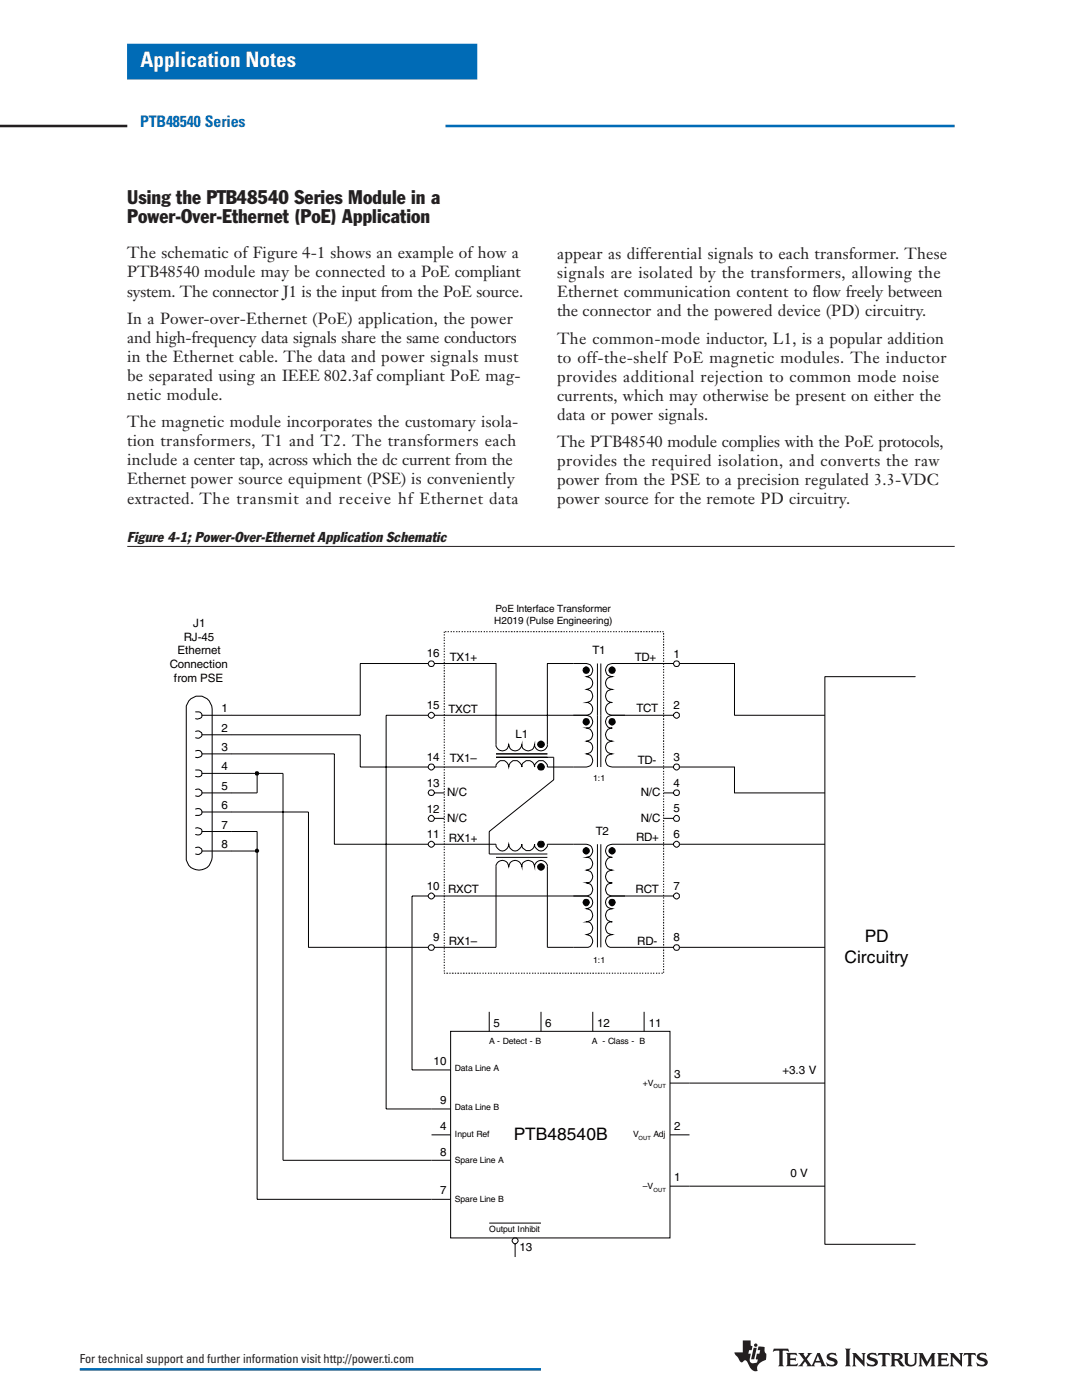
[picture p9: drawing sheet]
<svg xmlns="http://www.w3.org/2000/svg" width="216mm" height="279mm" viewBox="0 0 216 279" stroke-linecap="round" stroke-linejoin="round" font-family="sans-serif">
<path d="M25.6 8.9h69.5v6.8h-69.5z" fill-rule="evenodd" fill="#006bb6" stroke="#006bb6" stroke-width=".34"/>
<path d="M0 25.1h25.4" fill="none" stroke="#231f20" stroke-width=".51"/>
<path d="M88.9 25.1h101.6" fill="none" stroke="#006bb6" stroke-width=".51"/>
<g fill="#231f20">
<path d="M148.2 267.5h1.6v1l.4 .2-.2 .7h-.5l-.2 .8h.5l-.2 .8a.81 .81 0 0 0 .3 1 .81 .81 0 0 0 1-.1l.3-.6h-.4l.2-1.1h.5l.2-.8h-.5l.1-.7 1.3 .1v1.1a1.13 1.13 0 0 1 0 1.6 1.8 1.8 0 0 0-1.5 1.9l.1 .2a1.33 1.33 0 0 1-1.8-1.1 .96 .96 0 0 0-.9-1 .5 .5 0 0 1-.7 .3l-1.1-1.5-.2-.4h1.7z" fill-rule="evenodd"/>
<path d="M150.4 269h.6l-.5 2.3h-.6z" fill-rule="evenodd"/>
<path d="M165.3 270.2l.3-.2h1.1l.2 .6-.2-.1a.81 .81 0 0 0-1.2 .1l.4 .3a1.08 1.08 0 0 1 1.2 1.3 1.79 1.79 0 0 1-1.9 .4l-.1 .1-.3-.8 .3 .2a.92 .92 0 0 0 1.4-.1l-.4-.3a1.02 1.02 0 0 1-1.1-1.3z" fill-rule="evenodd"/>
<path d="M156.9 270h2l.1 .6-.4-.3-.9 .1v.7h.9l.2-.2v.7l-.2-.1-.9-.1v.7v.2h.8l.8-.2-.2 .6h-2.2l.2-.5v-1.8z" fill-rule="evenodd"/>
<path d="M154.4 269.2h2.9l.2 .6-.7-.2h-.6v.1v2.5l.2 .5h-1.1l.2-.5v-2.5l-.1-.1h-.5l-.7 .2z" fill-rule="evenodd"/>
<path d="M159.3 270h1.2l-.2 .2 .5 .7 .4-.5-.1-.4h1l-1.1 1.2 .9 1.3 1.2-2.5h.5l.9 2.3 .4 .4h-1.2l.2-.2-.2-.6h-1.1l-.1 .6 .2 .2h-1.8l.2-.2-.5-.8-.5 .8 .2 .2h-1l1.1-1.3zM163.2 270.5l-.4 1.1h.8z" fill-rule="evenodd"/>
<path d="M168.6 269.2h1.2l-.3 .4v2.6l.3 .5h-1.2l.2-.5v-2.6z" fill-rule="evenodd"/>
<path d="M170 270h.8l1.4 1.5v-1l-.3-.5h.8l-.2 .5v2.2l-1.9-1.9v1.5l.3 .4h-.9l.3-.4v-1.9z" fill-rule="evenodd"/>
<path d="M180.3 270h1.1l-.3 .4v1.4a.7 .7 0 0 0 .7 .6 .7 .7 0 0 0 .7-.6v-1.4l-.2-.4h.8l-.2 .2a3 3 0 0 1-.3 2.2 1.28 1.28 0 0 1-2.1-.6v-1.4z" fill-rule="evenodd"/>
<path d="M175.3 270h2.2l.1 .7a.57 .57 0 0 0-.9-.2v1.7l.2 .5h-1.1l.3-.5v-1.8a.77 .77 0 0 0-.9 .3z" fill-rule="evenodd"/>
<path d="M173.3 270.2l.3-.2h1.2l.2 .6-.3-.1a.81 .81 0 0 0-1.2 .1l.5 .3a1.08 1.08 0 0 1 1.1 1.3 1.79 1.79 0 0 1-1.8 .4l-.2 .1-.2-.8 .2 .2a.92 .92 0 0 0 1.5-.1l-.4-.3a1.02 1.02 0 0 1-1.1-1.3z" fill-rule="evenodd"/>
<path d="M183.3 270h.8l.9 1.8 1-1.8h.7l-.2 .5v1.7l.2 .5h-1.1l.3-.5v-1.2l-1.1 1.7-.9-1.8v1.3l.2 .5h-.8l.2-.5v-1.7z" fill-rule="evenodd"/>
<path d="M189.5 270h.7l1.4 1.5v-1l-.2-.5h.8l-.2 .5v2.2l-1.9-1.9v1.5l.2 .4h-.8l.2-.4v-1.9z" fill-rule="evenodd"/>
<path d="M187 270h2.1l.1 .6-.4-.2h-.9l-.1 .7h.9l.2-.2v.7l-.2-.1h-.9v.7l.1 .1 .7 .1 .8-.3-.2 .6h-2.2l.2-.5v-1.8z" fill-rule="evenodd"/>
<path d="M192.4 270h2.2l.1 .7a.57 .57 0 0 0-.9-.2v1.7l.3 .5h-1.1l.2-.5v-1.8a.77 .77 0 0 0-.9 .3z" fill-rule="evenodd"/>
<path d="M195.2 270.2l.4-.2h1.1l.2 .6-.3-.1a.81 .81 0 0 0-1.1 .1l.4 .3a1.08 1.08 0 0 1 1.1 1.3 1.79 1.79 0 0 1-1.8 .4l-.1 .1-.3-.8 .3 .2a.92 .92 0 0 0 1.4-.1l-.4-.3a1.02 1.02 0 0 1-1.1-1.3z" fill-rule="evenodd"/>
<path d="M177.7 270h1.4a.7 .7 0 0 1 1 .5 .7 .7 0 0 1-.7 .9l1.1 1.2a.94 .94 0 0 1-1.3-.8l-.1-.2-.6-.1v.9l.2 .3h-1l.2-.4v-1.8zM178.5 270.4v.8a.66 .66 0 0 0 1-.6l-.2-.2z" fill-rule="evenodd"/>
<circle cx="150.8" cy="268.5" r=".34"/>
</g>
<path d="M15.9 273.3h92" fill="none" stroke="#006bb6" stroke-width=".51"/>
<g fill="none" stroke="#000" stroke-width=".2">
<path d="M85.4 132.4h-13.5v10.3h-25.8M86.7 132.4h12.3v16.2a1.27 1.27 0 0 0 1.2 1.3 1.27 1.27 0 0 0 1.3-1.3 1.31 1.31 0 0 0 1.3 1.3 1.31 1.31 0 0 0 1.3-1.3 1.27 1.27 0 0 0 1.3 1.3 1.27 1.27 0 0 0 1.3-1.3 1.27 1.27 0 0 0 1.2 1.3 1.27 1.27 0 0 0 1.3-1.3v-16.2h7.8a1.31 1.31 0 0 1 1.3 1.3 1.31 1.31 0 0 1-1.3 1.3 1.27 1.27 0 0 1 1.3 1.3 1.27 1.27 0 0 1-1.3 1.3 1.31 1.31 0 0 1 1.3 1.3 1.31 1.31 0 0 1-1.3 1.3 1.27 1.27 0 0 1 1.3 1.3 1.27 1.27 0 0 1-1.3 1.2h-2.6M88.6 126.1v.2M88.6 126.6v.2M88.6 127.2v.2M88.6 127.7v.2M88.6 128.3v.2M88.6 128.8v.2M88.6 129.4v.2M88.6 129.9v.2M88.6 130.5v.2M88.6 131v.2"/>
<path d="M88.6 131.6v.2M88.6 132.1v.2M88.6 132.7v.2M88.6 133.2v.2M88.6 133.7v.3M88.6 134.3v.2M88.6 134.8v.3M88.6 135.4v.2M88.6 135.9v.3M88.6 136.5v.2M88.6 137v.3M88.6 137.6v.2"/>
<path d="M88.6 138.1v.3M88.6 138.7v.2M88.6 139.2v.3M88.6 139.8v.2M88.8 126.1h.3M89.3 126.1h.3M89.9 126.1h.3M90.4 126.1h.3M91 126.1h.3M91.5 126.1h.3M92.1 126.1h.3M92.6 126.1h.3"/>
<path d="M93.2 126.1h.3M93.7 126.1h.3M94.3 126.1h.3M94.8 126.1h.3M95.4 126.1h.3M95.9 126.1h.3M96.5 126.1h.3M97 126.1h.3M97.6 126.1h.3M98.1 126.1h.3M98.7 126.1h.3M99.2 126.1h.3"/>
<path d="M99.8 126.1h.3M100.3 126.1h.3M100.8 126.1h.4M101.4 126.1h.3M101.9 126.1h.4M102.5 126.1h.3M103 126.1h.4M103.6 126.1h.3M104.1 126.1h.4M104.7 126.1h.3M105.2 126.1h.4M105.8 126.1h.3"/>
<path d="M106.3 126.1h.4M106.9 126.1h.3M107.4 126.1h.4M108 126.1h.3M108.5 126.1h.4M109.1 126.1h.3M109.6 126.1h.4M110.2 126.1h.3M110.7 126.1h.4M111.3 126.1h.3M111.8 126.1h.4M112.4 126.1h.3"/>
<path d="M112.9 126.1h.3M113.5 126.1h.3M114 126.1h.3M114.6 126.1h.3M115.1 126.1h.3M115.7 126.1h.3M116.2 126.1h.3M116.8 126.1h.3M117.3 126.1h.3M117.9 126.1h.3M118.4 126.1h.3M119 126.1h.3"/>
<path d="M119.2 132.4v20.7M119.5 126.1h.3M119.9 132.4v20.7M120.1 126.1h.3M120.6 126.1h.3M121.2 126.1h.3M121.8 126.1h.2M122.3 126.1h.3M122.9 126.1h.2M123.4 126.1h.3M124 126.1h.2M124.5 126.1h.3"/>
<path d="M125.1 126.1h.2M125.6 126.1h.3M126.2 126.1h.2M126.7 126.1h.3M127.3 126.1h.2M127.8 126.1h.3M128.4 126.1h.2M128.9 126.1h.3M129.5 126.1h.2M130 126.1h.3M130.6 126.1h.2M131.1 126.1h.3"/>
<path d="M131.7 126.1h.2M132.2 126.1h.2M132.4 126.3v.4M132.4 126.9v.3M132.4 127.4v.4M132.4 128v.3M132.4 128.5v.4M132.4 129.1v.3M132.4 129.6v.3M132.4 130.2v.3M132.4 130.7v.3M132.4 131.3v.3"/>
<path d="M132.4 131.8v.3M132.4 132.4v.3M132.4 132.9v.3M132.4 133.5v.3M132.4 134v.3M132.4 134.6v.3M132.4 135.1v.3M132.4 135.7v.3M132.4 136.2v.3M132.4 136.8v.3M132.4 137.3v.3M132.4 137.9v.3"/>
<path d="M132.4 138.4v.3M132.4 139v.3M132.4 139.5v.3M134.4 132.4h-12.2a1.31 1.31 0 0 0-1.4 1.3 1.31 1.31 0 0 0 1.4 1.3 1.27 1.27 0 0 0-1.4 1.3 1.27 1.27 0 0 0 1.4 1.3 1.31 1.31 0 0 0-1.4 1.3 1.31 1.31 0 0 0 1.4 1.3 1.27 1.27 0 0 0-1.4 1.3 1.27 1.27 0 0 0 1.4 1.2h2.5M135.6 132.4h11v10.3h18M46.1 150.5h20.6v18h18.7M46.1 146.6h25.8v6.5h13.5M46.1 154.3h10.4v77.3h29.6M51.3 154.3v3.9h-5.2M85.4 142.7h-8.4v78.6h9.1M86.7 142.7h27.7M86.7 158.2h1.9"/>
<path d="M88.6 140.3v.3M88.6 140.9v.2M88.6 141.4v.3M88.6 142v.2M88.6 142.5v.3M88.6 143.1v.2M88.6 143.6v.3M88.6 144.2v.2M88.6 144.7v.2M88.6 145.3v.2M88.6 145.8v.2M88.6 146.4v.2"/>
<path d="M88.6 146.9v.3M88.6 147.5v.2M88.6 148v.3M88.6 148.6v.2M88.6 149.1v.3M88.6 149.7v.2M88.6 150.2v.3M88.6 150.8v.2M88.6 151.3v.3M88.6 151.9v.2M88.6 152.4v.3M88.6 153v.2"/>
<path d="M88.6 153.5v.3M88.6 154.1v.2M88.6 154.6v.3M88.6 155.1v.3M88.6 155.7v.3M88.6 156.2v.3M88.6 156.8v.3M88.6 157.3v.3M88.6 157.9v.3M88.6 158.4v.4M88.6 159v.3M88.6 159.5v.4"/>
<path d="M99 150.5h10.2M99 151.1h11.5v4.5l-12.9 10.3v4.5h11.6M114.4 142.7h2.6a1.27 1.27 0 0 1 1.3 1.3 1.27 1.27 0 0 1-1.3 1.3 1.31 1.31 0 0 1 1.3 1.3 1.31 1.31 0 0 1-1.3 1.3 1.27 1.27 0 0 1 1.3 1.3 1.27 1.27 0 0 1-1.3 1.3 1.31 1.31 0 0 1 1.3 1.3 1.31 1.31 0 0 1-1.3 1.3h-7.8a1.48 1.48 0 0 0-.8-1.3 1.56 1.56 0 0 0-1.7 .9v.4a1.34 1.34 0 0 0-1.7-1.3l-.7 .5-.2 .8a1.34 1.34 0 0 0-.9-1.2 1.34 1.34 0 0 0-1.4 .4l-.3 .8a1.48 1.48 0 0 0-.8-1.3 1.56 1.56 0 0 0-1.7 .9v.4h-12.3M124.7 142.7h-2.5a1.27 1.27 0 0 0-1.4 1.3 1.27 1.27 0 0 0 1.4 1.3 1.31 1.31 0 0 0-1.4 1.3 1.31 1.31 0 0 0 1.4 1.3 1.27 1.27 0 0 0-1.4 1.3 1.27 1.27 0 0 0 1.4 1.3 1.31 1.31 0 0 0-1.4 1.3 1.31 1.31 0 0 0 1.4 1.3h12.2M124.7 142.7h9.7M132.4 140.1v.3M132.4 140.6v.3M132.4 141.1v.4M132.4 141.7v.3M132.4 142.2v.4M132.4 142.8v.3M132.4 143.3v.4"/>
<path d="M132.4 143.9v.3M132.4 144.4v.4M132.4 145v.3M132.4 145.5v.4M132.4 146.1v.3M132.4 146.6v.4M132.4 147.2v.3M132.4 147.7v.4M132.4 148.3v.3M132.4 148.8v.4M132.4 149.4v.3M132.4 149.9v.4"/>
<path d="M132.4 150.5v.3M132.4 151v.3M132.4 151.6v.3M132.4 152.1v.3M132.4 152.7v.3M132.4 153.2v.3M132.4 153.8v.3M132.4 154.3v.3M132.4 154.9v.3M132.4 155.4v.3M132.4 156v.3M132.4 156.5v.3"/>
<path d="M132.4 157.1v.3M132.4 157.6v.3M132.4 158.8v.2M132.4 159.3v.3M132.4 159.9v.2M134.4 158.2h-2v.3M134.5 142.5a.61 .61 0 0 1 .5-.4 .61 .61 0 0 1 .6 .4v.5a.61 .61 0 0 1-.9 .3 .61 .61 0 0 1-.2-.8zM134.6 152.6a.65 .65 0 0 1 1 .2v.5a.61 .61 0 0 1-1 .2 .61 .61 0 0 1 0-.9zM135.6 153.1h11M146.6 158.2h18M46.1 162.1h15.5v27h23.8M46.1 165.9h5.2v73.5h34.8"/>
<path d="M46.1 169.8h5.2M86.7 168.5h12.3a1.27 1.27 0 0 0 1.2 1.3 1.27 1.27 0 0 0 1.3-1.3 1.3 1.3 0 0 0 1.1 1.3 1.3 1.3 0 0 0 1.5-.9v-.4l.2 .7 .7 .6a1.36 1.36 0 0 0 1.7-1.3 1.27 1.27 0 0 0 1.3 1.3 1.27 1.27 0 0 0 1.2-1.3h7.8a1.31 1.31 0 0 1 1.3 1.3 1.31 1.31 0 0 1-1.3 1.3 1.27 1.27 0 0 1 1.3 1.3 1.27 1.27 0 0 1-1.3 1.3 1.27 1.27 0 0 1 1.3 1.2 1.27 1.27 0 0 1-1.3 1.3 1.31 1.31 0 0 1 1.3 1.3 1.31 1.31 0 0 1-1.3 1.3h-2.6M86.7 178.8h27.7M86.7 163.3h1.9M88.6 160.1v.3M88.6 160.6v.4M88.6 161.2v.3M88.6 161.7v.4M88.6 162.3v.3M88.6 162.8v.4M88.6 163.4v.3M88.6 163.9v.4"/>
<path d="M88.6 164.5v.3M88.6 165v.3M88.6 165.6v.3M88.6 166.1v.3M88.6 166.7v.3M88.6 167.2v.3M88.6 167.8v.3M88.6 168.3v.3M88.6 168.9v.3M88.6 169.4v.3M88.6 170v.3M88.6 170.5v.3"/>
<path d="M88.6 171.1v.3M88.6 171.6v.3M88.6 172.2v.3M88.6 172.7v.3M88.6 173.3v.3M88.6 173.8v.3M88.6 174.4v.3M88.6 174.9v.3M88.6 175.4v.4M88.6 176v.3M88.6 176.5v.4M88.6 177.1v.3"/>
<path d="M88.6 177.6v.4M88.6 178.2v.3M88.6 178.7v.4M88.6 179.3v.3M88.6 179.8v.4M99 171.1h10.2M114.4 178.8h2.6a1.27 1.27 0 0 1 1.3 1.3 1.27 1.27 0 0 1-1.3 1.3 1.31 1.31 0 0 1 1.3 1.3 1.31 1.31 0 0 1-1.3 1.3 1.27 1.27 0 0 1 1.3 1.3 1.27 1.27 0 0 1-1.3 1.2 1.3 1.3 0 0 1 1.2 1.1 1.3 1.3 0 0 1-.9 1.5h-8.1v-16.1a1.27 1.27 0 0 0-1.3-1.3 1.27 1.27 0 0 0-1.2 1.3 1.27 1.27 0 0 0-1.3-1.3 1.27 1.27 0 0 0-1.3 1.3 1.31 1.31 0 0 0-1.3-1.3 1.31 1.31 0 0 0-1.3 1.3 1.27 1.27 0 0 0-1.3-1.3 1.27 1.27 0 0 0-1.2 1.3v16.1h-12.3M119.2 168.5v20.6M119.9 168.5v20.6M124.7 178.8h-2.5a1.27 1.27 0 0 0-1.4 1.3 1.27 1.27 0 0 0 1.4 1.3 1.31 1.31 0 0 0-1.4 1.3 1.31 1.31 0 0 0 1.4 1.3 1.27 1.27 0 0 0-1.4 1.3 1.27 1.27 0 0 0 1.4 1.2 1.3 1.3 0 0 0-1.3 1.1 1.3 1.3 0 0 0 .9 1.5h12.6M124.7 178.8h9.7M132.4 160.4v.3"/>
<path d="M132.4 161v.2M132.4 161.5v.3M132.4 162.1v.2M132.4 162.6v.3M132.4 163.2v.2M132.4 163.7v.3M132.4 164.3v.2M132.4 164.8v.3M132.4 165.4v.2M132.4 165.9v.3M132.4 166.5v.2M132.4 167v.3"/>
<path d="M132.4 167.6v.2M132.4 168.1v.3M132.4 168.7v.2M132.4 169.2v.3M132.4 169.8v.2M132.4 170.3v.3M132.4 170.9v.2M132.4 171.4v.2M132.4 172v.2M132.4 172.5v.2M132.4 173.1v.2M132.4 173.6v.2"/>
<path d="M132.4 174.2v.2M132.4 174.7v.2M132.4 175.3v.2M132.4 175.8v.2M132.4 176.4v.2M132.4 176.9v.2M132.4 177.5v.2M132.4 178v.2M132.4 178.6v.2M132.4 179.1v.2M132.4 179.7v.2M132.4 163.3h2"/>
<path d="M134.4 168.5h-12.2a1.31 1.31 0 0 0-1.4 1.3 1.31 1.31 0 0 0 1.4 1.3 1.27 1.27 0 0 0-1.4 1.3 1.27 1.27 0 0 0 1.4 1.3 1.27 1.27 0 0 0-1.4 1.2 1.27 1.27 0 0 0 1.4 1.3 1.31 1.31 0 0 0-1.4 1.3 1.31 1.31 0 0 0 1.4 1.3h2.5M134.5 168.2a.61 .61 0 0 1 .5-.3 .61 .61 0 0 1 .6 .3v.5a.61 .61 0 0 1-.9 .3 .61 .61 0 0 1-.2-.8zM134.5 178.6a.61 .61 0 0 1 .5-.4 .61 .61 0 0 1 .6 .4v.5a.61 .61 0 0 1-.9 .3 .61 .61 0 0 1-.2-.8zM135.6 168.5h29M88.6 180.4v.3M88.6 180.9v.4M88.6 181.5v.3M88.6 182v.4M88.6 182.6v.3M88.6 183.1v.4M88.6 183.7v.3M88.6 184.2v.4"/>
<path d="M88.6 184.8v.3M88.6 185.3v.3M88.6 185.9v.3M88.6 186.4v.3M88.6 187v.3M88.6 187.5v.3M88.6 188.1v.3M88.6 188.6v.3M88.6 189.2v.3M88.6 189.7v.3M88.6 190.3v.3M88.6 190.8v.3"/>
<path d="M88.6 191.4v.3M88.6 191.9v.3M88.6 192.5v.3M88.6 193v.3M88.6 193.6v.3M88.6 194.1l.2 .1M89.1 194.2h.3M89.7 194.2h.2M90.2 194.2h.3M90.8 194.2h.2M91.3 194.2h.3M91.9 194.2h.2"/>
<path d="M92.4 194.2h.3M93 194.2h.2M93.5 194.2h.3M94.1 194.2h.2M94.6 194.2h.3M95.2 194.2h.2M95.7 194.2h.2M96.3 194.2h.2M96.8 194.2h.2M97.4 194.2h.2M97.9 194.2h.2M98.5 194.2h.2"/>
<path d="M99 194.2h.2M99.6 194.2h.2M100.1 194.2h.2M100.7 194.2h.2M101.2 194.2h.2M101.8 194.2h.2M102.3 194.2h.2M102.9 194.2h.2M103.4 194.2h.2M104 194.2h.2M104.5 194.2h.2M105.1 194.2h.2"/>
<path d="M105.6 194.2h.2M106.2 194.2h.2M106.7 194.2h.2M107.3 194.2h.2M107.8 194.2h.2M108.3 194.2h.3M108.9 194.2h.2M109.4 194.2h.3M110 194.2h.2M110.5 194.2h.3M111.1 194.2h.2M111.6 194.2h.3"/>
<path d="M112.2 194.2h.2M112.7 194.2h.3M113.3 194.2h.2M113.8 194.2h.3M114.4 194.2h.2M114.9 194.2h.3M115.5 194.2h.2M116 194.2h.3M116.6 194.2h.2M117.1 194.2h.3M117.7 194.2h.2M118.2 194.2h.3"/>
<path d="M118.8 194.2h.2M119.3 194.2h.3M119.9 194.2h.2M120.4 194.2h.2M121 194.2h.2M121.5 194.2h.3M122.1 194.2h.2M122.6 194.2h.3M123.2 194.2h.2M123.7 194.2h.3M124.3 194.2h.2M124.8 194.2h.3"/>
<path d="M125.4 194.2h.2M125.9 194.2h.3M126.5 194.2h.2M127 194.2h.3M127.6 194.2h.2M128.1 194.2h.3M128.7 194.2h.2M129.2 194.2h.3M129.8 194.2h.2M130.3 194.2h.3M130.9 194.2h.2M131.4 194.2h.3"/>
<path d="M132 194.2h.2M132.4 180.2v.2M132.4 180.8v.2M132.4 181.3v.2M132.4 181.8v.3M132.4 182.4v.2M132.4 182.9v.3M132.4 183.5v.2M132.4 184v.3M132.4 184.6v.2M132.4 185.1v.3M132.4 185.7v.2"/>
<path d="M132.4 186.2v.3M132.4 186.8v.2M132.4 187.3v.3M132.4 187.9v.2M132.4 188.4v.3M132.4 189v.2M132.4 189.5v.3M132.4 190.1v.2M132.4 190.6v.3M132.4 191.2v.2M132.4 191.7v.2M132.4 192.3v.2"/>
<path d="M132.4 192.8v.2M132.4 193.4v.2M132.4 193.9v.2M135.6 189.1h29M137.6 216.2h27M137.6 236.7h27"/>
<circle cx="86.1" cy="132.5" r=".6"/>
<circle cx="135" cy="132.4" r=".6"/>
<circle cx="86.1" cy="158.2" r=".6"/>
<circle cx="86.1" cy="142.7" r=".6"/>
<circle cx="86.1" cy="153.1" r=".6"/>
<circle cx="135" cy="158.2" r=".6"/>
<circle cx="86.1" cy="163.3" r=".63"/>
<circle cx="86.1" cy="168.5" r=".6"/>
<circle cx="86.1" cy="178.8" r=".6"/>
<circle cx="135" cy="163.3" r=".6"/>
<circle cx="86.1" cy="189.1" r=".6"/>
<circle cx="135" cy="189.1" r=".6"/>
</g>
<g fill="#000" stroke="#000" stroke-width=".2">
<circle cx="117" cy="133.7" r=".65"/>
<circle cx="122.1" cy="133.7" r=".65"/>
<circle cx="107.9" cy="148.5" r=".65"/>
<circle cx="107.9" cy="153.1" r=".68"/>
<circle cx="117" cy="144" r=".63"/>
<circle cx="122.1" cy="144" r=".63"/>
<circle cx="107.9" cy="173" r=".65"/>
<circle cx="107.9" cy="168.5" r=".65"/>
<circle cx="117" cy="169.8" r=".63"/>
<circle cx="122.1" cy="169.8" r=".63"/>
<circle cx="117" cy="180.1" r=".63"/>
<circle cx="122.1" cy="180.1" r=".63"/>
</g>
<g fill="#000">
<path d="M50.9 154.1l.2-.2h.4a.46 .46 0 0 1 .1 .7 .46 .46 0 0 1-.7 0z" fill-rule="evenodd"/>
<path d="M51.1 169.4a.44 .44 0 0 1 .5 .2 .44 .44 0 0 1-.1 .6h-.4a.51 .51 0 0 1 0-.8z" fill-rule="evenodd"/>
</g>
<path d="M89.9 205.8h43.8v41.3h-43.8z" fill-rule="evenodd" fill="#fff" stroke="#000" stroke-width=".2"/>
<g fill="none" stroke="#000" stroke-width=".2">
<path d="M85.4 178.8h-3.2v34.7h7.7M97.6 201.9v3.9M107.9 201.9v3.9M118.3 201.9v3.9M128.5 201.9v3.9M133.7 216.2h3.9M86.1 226.5h3.8M86.1 221.3h3.8M86.1 231.6h3.8M86.1 239.4h3.8M133.7 226.5h3.9M133.7 236.7h3.9"/>
<path d="M97.6 244.1h10.3M102.4 247.2l.1-.1h.5a.59 .59 0 0 1 .3 .8 .59 .59 0 0 1-.8 .2 .59 .59 0 0 1-.1-.9zM102.8 248.2v2.7"/>
</g>
<path d="M25.6 114.5h164.7v144.1h-164.7z" fill="none" stroke="#fff" stroke-width=".2"/>
<path d="M38.1 139.4a2.63 2.63 0 0 1 2.7-.2 2.63 2.63 0 0 1 1.5 2.3v29.6a2.62 2.62 0 0 1-2.3 2.5 2.62 2.62 0 0 1-2.8-2v-30.7l.5-1z" fill-rule="evenodd" fill="#fff" stroke="#000" stroke-width=".2"/>
<g fill="none" stroke="#000" stroke-width=".2">
<path d="M182.6 135h-18v113.3h18M39 142.1h.7a.74 .74 0 0 1 .6 .9 .74 .74 0 0 1-.9 .5l-.4-.1M39 146l.7-.1 .5 .3 .1 .3-.1 .5-.5 .3-.7-.1M39 149.9a.78 .78 0 0 1 1.3 .4 .78 .78 0 0 1-.9 .9l-.4-.1M39 153.7h.7a.7 .7 0 0 1 .6 .8 .7 .7 0 0 1-.9 .5l-.4-.1M39 157.6l.7-.1 .5 .3 .1 .3-.1 .5-.5 .3-.7-.1M40.3 142.7h5.8M40.3 146.6h5.8M40.3 150.5h5.8M40.3 154.3h5.8M40.3 158.2h5.8M146.6 153.1v5.1"/>
<path d="M39 161.5a.74 .74 0 0 1 1.2 .2 .74 .74 0 0 1-.5 1h-.7M39 165.3l.4-.1a.78 .78 0 0 1 .9 .9 .78 .78 0 0 1-1.3 .4M39 169.2l.7-.1 .5 .3 .1 .3-.1 .5-.5 .3-.7-.1M40.3 162.1h5.8M40.3 165.9h5.8M40.3 169.8h5.8"/>
</g>
<path d="M25.4 109.1h165.1" fill="none" stroke="#231f20" stroke-width=".2"/>
<text font-size="4.2" fill="#fff" x="28" y="13.4">Application Notes</text>
<g font-size="3.9" fill="#231f20">
<text x="25.4" y="40.7">Using the PTB48540 Series Module in a</text>
<text x="25.4" y="44.5">Power-Over-Ethernet (PoE) Application</text>
</g>
<g font-size="3.4">
<text x="172.6" y="188">PD</text>
<text x="168.5" y="192.2">Circuitry</text>
<text x="102.5" y="227.5">PTB48540B</text>
</g>
<text font-size="3.2" fill="#006bb6" x="27.9" y="25.4">PTB48540 Series</text>
<g font-size="3.2" fill="#231f20">
<text x="25.4" y="51.6">The schematic of Figure 4-1 shows an example of how a</text>
<text x="111.2" y="51.7">appear as differential signals to each transformer. These</text>
<text x="25.4" y="55.4">PTB48540 module may be connected to a PoE compliant</text>
<text x="25.4" y="59.2">system. The connector J1 is the input from the PoE source.</text>
<text x="111.2" y="55.5">signals are isolated by the transformers, allowing the</text>
<text x="111.2" y="59.4">Ethernet communication content to flow freely between</text>
<text x="25.4" y="64.6">In a Power-over-Ethernet (PoE) application, the power</text>
<text x="111.2" y="63.2">the connector and the powered device (PD) circuitry.</text>
<text x="25.4" y="68.4">and high-frequency data signals share the same conductors</text>
<text x="111.2" y="68.6">The common-mode inductor, L1, is a popular addition</text>
<text x="25.4" y="72.2">in the Ethernet cable. The data and power signals must</text>
<text x="25.4" y="76">be separated using an IEEE 802.3af compliant PoE mag-</text>
<text x="111.2" y="72.4">to off-the-shelf PoE magnetic modules. The inductor</text>
<text x="111.2" y="76.2">provides additional rejection to common mode noise</text>
<text x="25.4" y="79.8">netic module.</text>
<text x="111.2" y="80">currents, which may otherwise be present on either the</text>
<text x="111.2" y="83.8">data or power signals.</text>
<text x="25.4" y="85.3">The magnetic module incorporates the customary isola-</text>
<text x="25.4" y="89.1">tion transformers, T1 and T2. The transformers each</text>
<text x="111.2" y="89.2">The PTB48540 module complies with the PoE protocols,</text>
<text x="25.4" y="92.9">include a center tap, across which the dc current from the</text>
<text x="111.2" y="93">provides the required isolation, and converts the raw</text>
<text x="25.4" y="100.5">extracted. The transmit and receive hf Ethernet data</text>
<text x="25.4" y="96.7">Ethernet power source equipment (PSE) is conveniently</text>
<text x="111.2" y="96.9">power from the PSE to a precision regulated 3.3-VDC</text>
<text x="111.2" y="100.7">power source for the remote PD circuitry.</text>
</g>
<text font-size="2.9" fill="#231f20" x="25.4" y="108.1">Figure 4-1; Power-Over-Ethernet Application Schematic</text>
<text font-size="2.5" fill="#231f20" x="15.9" y="272">For technical support and further information visit http://power.ti.com</text>
<g font-size="2.3">
<text x="38.5" y="125.1">J1</text>
<text x="35.4" y="130.6">Ethernet</text>
<text x="36.7" y="127.8">RJ-45</text>
<text x="85.2" y="131.1">16</text>
<text x="89.7" y="131.8">TX1+</text>
<text x="118.2" y="130.6">T1</text>
<text x="126.7" y="131.9">TD+</text>
<text x="134.4" y="131.2">1</text>
<text x="33.9" y="133.3">Connection</text>
<text x="34.7" y="136.1">from PSE</text>
<text x="44.2" y="142.2">1</text>
<text x="85.2" y="141.6">15</text>
<text x="89.5" y="142.3">TXCT</text>
<text x="127" y="142.2">TCT</text>
<text x="134.4" y="141.6">2</text>
<text x="44.2" y="146.1">2</text>
<text x="44.2" y="149.9">3</text>
<text x="102.9" y="147.3">L1</text>
<text x="44.2" y="153.8">4</text>
<text x="85.2" y="151.9">14</text>
<text x="89.7" y="152.1">TX1–</text>
<text x="127.3" y="152.5">TD-</text>
<text x="134.4" y="151.9">3</text>
<text x="44.2" y="157.6">5</text>
<text x="44.2" y="161.5">6</text>
<text x="85.2" y="157.1">13</text>
<text x="89.2" y="158.9">N/C</text>
<text x="127.8" y="158.9">N/C</text>
<text x="134.4" y="157">4</text>
<text x="44.2" y="165.4">7</text>
<text x="85.2" y="167.3">11</text>
<text x="85.2" y="162.2">12</text>
<text x="89.2" y="164">N/C</text>
<text x="89.6" y="168">RX1+</text>
<text x="118.9" y="166.6">T2</text>
<text x="126.9" y="167.9">RD+</text>
<text x="127.8" y="164">N/C</text>
<text x="134.4" y="167.3">6</text>
<text x="134.4" y="162.1">5</text>
<text x="44.2" y="169.2">8</text>
<text x="85.2" y="177.6">10</text>
<text x="89.4" y="178.2">RXCT</text>
<text x="126.8" y="178.2">RCT</text>
<text x="134.4" y="177.6">7</text>
<text x="86.4" y="187.9">9</text>
<text x="89.6" y="188.6">RX1–</text>
<text x="127.2" y="188.6">RD-</text>
<text x="134.4" y="187.9">8</text>
<text x="98.5" y="204.9">5</text>
<text x="108.8" y="204.9">6</text>
<text x="119.1" y="204.9">12</text>
<text x="129.5" y="204.9">11</text>
<text x="86.5" y="212.6">10</text>
<text x="134.5" y="215.1">3</text>
<text x="156.1" y="214.3">+3.3 V</text>
<text x="87.8" y="220.3">9</text>
<text x="87.8" y="225.5">4</text>
<text x="134.5" y="225.5">2</text>
<text x="87.8" y="230.6">8</text>
<text x="87.8" y="238.3">7</text>
<text x="134.5" y="235.7">1</text>
<text x="157.7" y="234.9">0 V</text>
<text x="103.6" y="249.7">13</text>
</g>
<g font-size="2">
<text x="98.6" y="124.6">H2019 (Pulse Engineering)</text>
<text x="98.9" y="122.2">PoE Interface Transformer</text>
</g>
<g font-size="1.7">
<text x="118.4" y="155.9">1:1</text>
<text x="118.4" y="192.2">1:1</text>
<text x="97.6" y="208.3">A - Detect - B</text>
<text x="118.1" y="208.3">A - Class - B</text>
<text x="90.8" y="213.8">Data Line A</text>
<text x="90.8" y="221.5">Data Line B</text>
<text x="128.3" y="216.7">+V</text>
<text x="90.8" y="227">Input Ref</text>
<text x="126.3" y="227">V</text>
<text x="130.4" y="227">Adj</text>
<text x="90.8" y="232.1">Spare Line A</text>
<text x="90.8" y="239.9">Spare Line B</text>
<text x="128.3" y="237.2">–V</text>
<text x="97.6" y="246">Output Inhibit</text>
</g>
<g font-size="1.1">
<text x="130.4" y="217.2">OUT</text>
<text x="127.4" y="227.5">OUT</text>
<text x="130.4" y="237.8">OUT</text>
</g>
</svg>
